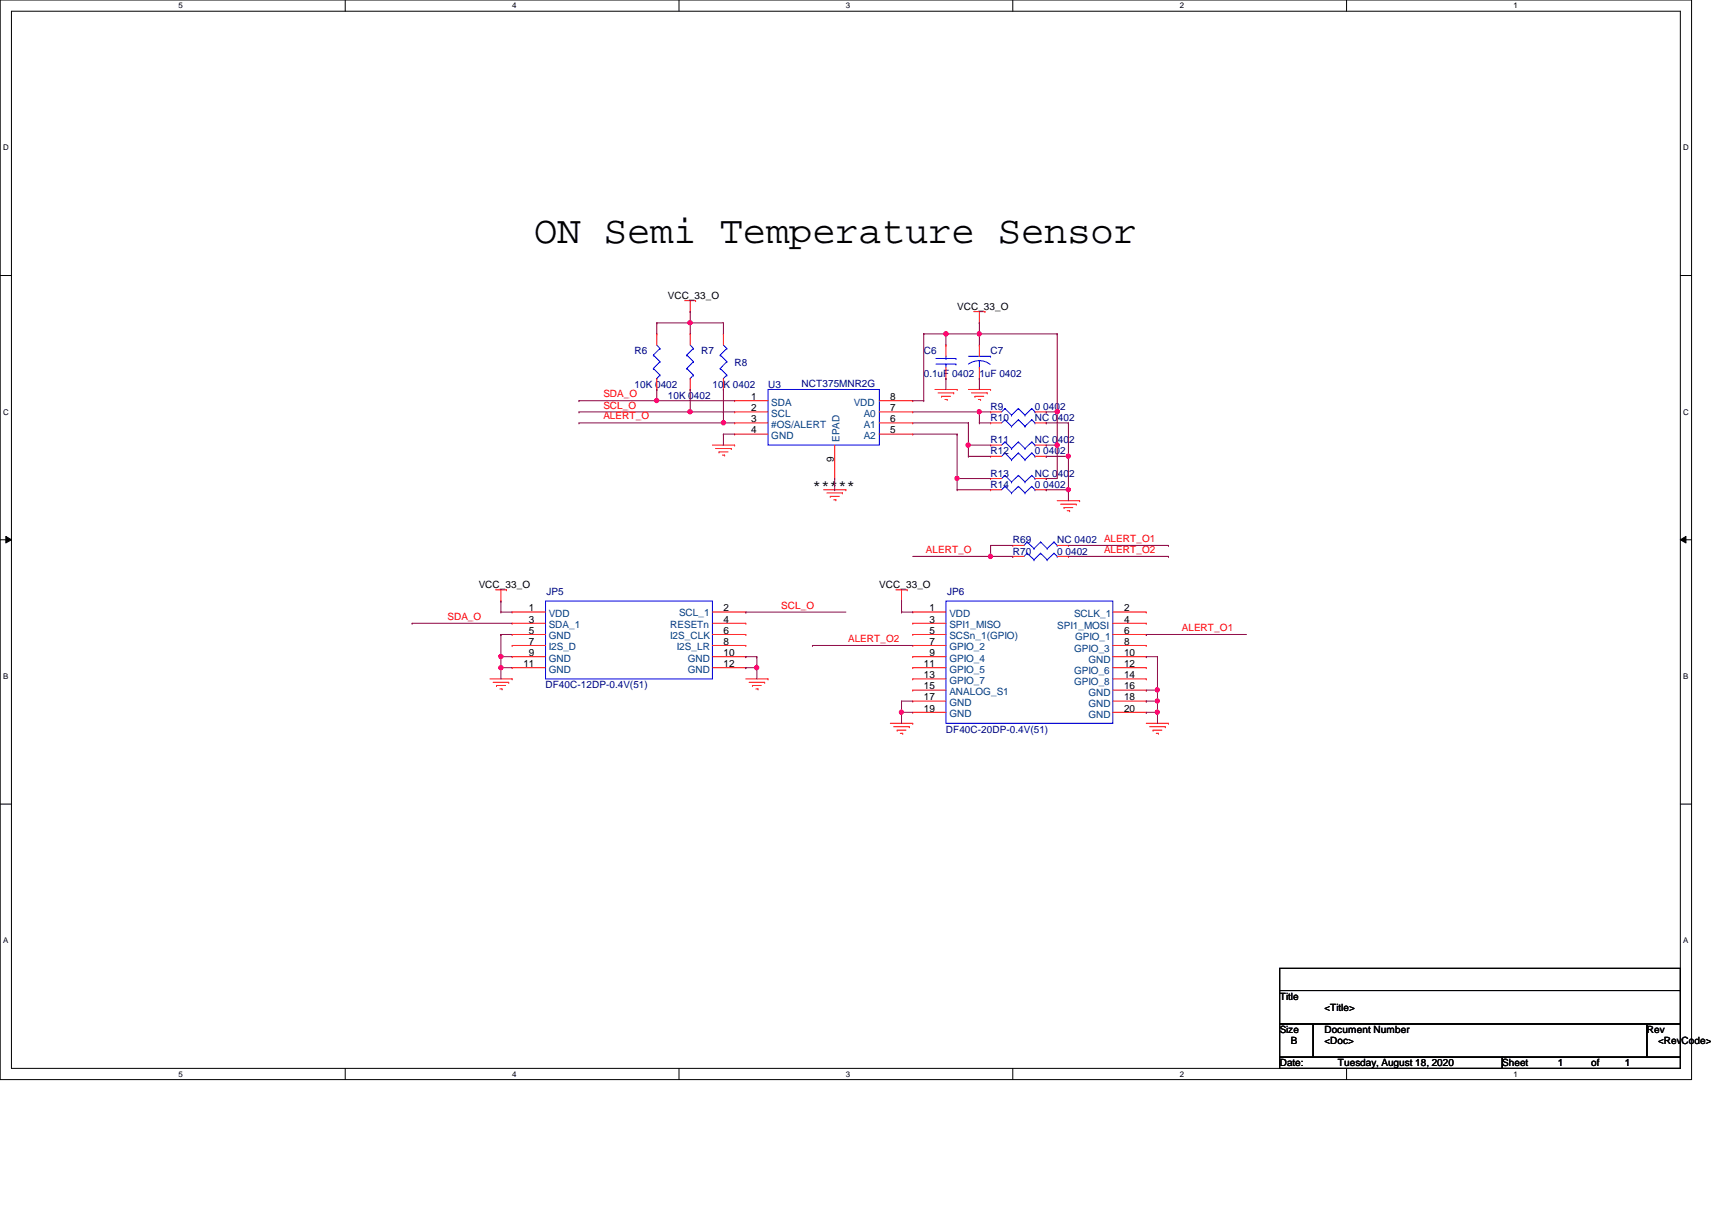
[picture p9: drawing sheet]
<svg xmlns="http://www.w3.org/2000/svg" width="297mm" height="210mm" viewBox="0 0 297 210" stroke-linecap="round" stroke-linejoin="round" font-family="sans-serif">
<path d="M0 0h293.5v187.3h-293.5zM2 1.9h289.5v183.4h-289.5z" fill="none" stroke="#000" stroke-width=".17"/>
<g fill="#fff">
<path d="M30.9 .2h.8v1.5h-.8z"/>
<path d="M30.9 185.5h.8v1.6h-.8z"/>
</g>
<path d="M59.9 0v1.9M59.9 185.3v2" fill="none" stroke="#000" stroke-width=".17"/>
<g fill="#fff">
<path d="M88.9 .2h.7v1.5h-.7z"/>
<path d="M88.9 185.5h.7v1.6h-.7z"/>
</g>
<path d="M117.8 0v1.9M117.8 185.3v2" fill="none" stroke="#000" stroke-width=".17"/>
<g fill="#fff">
<path d="M146.8 .2h.7v1.5h-.7z"/>
<path d="M146.8 185.5h.7v1.6h-.7z"/>
</g>
<path d="M175.7 0v1.9M175.7 185.3v2" fill="none" stroke="#000" stroke-width=".17"/>
<g fill="#fff">
<path d="M204.7 .2h.7v1.5h-.7z"/>
<path d="M204.7 185.5h.7v1.6h-.7z"/>
</g>
<path d="M233.6 0v1.9M233.6 185.3v2" fill="none" stroke="#000" stroke-width=".17"/>
<g fill="#fff">
<path d="M262.6 .2h.8v1.5h-.8z"/>
<path d="M262.6 185.5h.8v1.6h-.8z"/>
<path d="M.5 24.8h1v1.6h-1z"/>
<path d="M292.1 24.8h.9v1.6h-.9z"/>
<path d="M.5 70.7h1v1.5h-1z"/>
<path d="M292.1 70.7h.9v1.5h-.9z"/>
</g>
<path d="M0 47.8h2M291.5 47.8h2" fill="none" stroke="#000" stroke-width=".17"/>
<g fill="#fff">
<path d="M.5 116.5h.9v1.6h-.9z"/>
<path d="M292.1 116.5h.8v1.6h-.8z"/>
</g>
<path d="M0 93.6h2M1 93l1 .6-1 .6zM291.5 93.6l1-.6v1.2zM291.5 93.6h2" fill="none" stroke="#000" stroke-width=".17"/>
<path d="M1 93l1 .6-1 .6zM291.5 93.6l1-.6v1.2z" fill="#000"/>
<g fill="#fff">
<path d="M.5 162.4h.9v1.5h-.9z"/>
<path d="M292.1 162.4h.8v1.5h-.8z"/>
</g>
<path d="M0 139.5h2M291.5 139.5h2M222 168h69.5v3.8h-69.5zM222 171.8h69.5v5.8h-69.5zM222 177.6h5.8v5.8h-5.8zM227.8 177.6h57.9v5.8h-57.9zM285.7 177.6h5.8v5.8h-5.8zM222 183.4h38.6v1.9h-38.6zM260.6 183.4h30.9v1.9h-30.9z" fill="none" stroke="#000" stroke-width=".17"/>
<g fill="none" stroke="#f00" stroke-width=".17">
<path d="M114 57.9h.1M114 57.9v2M118.8 52.2h1.9M119.8 54.1h.1M119.8 57.9h.1M119.8 52.2v1.9M119.8 57.9v2M120.7 52.2h.1M125.5 57.9h.1M125.5 57.9v2M164.1 59.9h.1M164.1 59.9v1.9"/>
<path d="M168.9 54.1h2M169.9 56h.1M169.9 59.9h.1M169.9 54.1v1.9M169.9 59.9v1.9M170.9 54.1h.1M114 67.6h.1M114 65.7v1.9M119.8 67.6h.1M119.8 65.7v1.9M123.6 77.2h3.9M124.2 77.8h2.7"/>
<path d="M124.8 78.4h.1M124.8 78.4h1.5M125.3 79h.4M125.5 67.6h.1M125.5 65.7v1.9M125.7 79h.1M126.9 77.8h.1M127.5 77.2h.1M127.5 69.5h.1M127.5 71.5h.1M127.5 73.4h.1M127.5 75.3h.1"/>
<path d="M127.5 69.5h5.8M127.5 71.5h5.8M127.5 73.4h5.8M127.5 75.3h5.8M144.8 77.2v5.8M152.6 69.5h5.8M152.6 71.5h5.8M152.6 73.4h5.8M152.6 75.3h5.8M158.4 75.3h.1M158.4 73.4h.1M158.4 71.5h.1"/>
<path d="M158.4 69.5h.1M162.2 67.6h3.9M162.8 68.2h2.7M163.4 68.7h.1M163.4 68.7h1.5M164 69.3h.3M164.1 65.7h.1M164.1 63.7v2M164.3 69.3h.1M165.5 68.2h.1M166.1 67.6h.1M168 67.6h3.9"/>
<path d="M168.6 68.2h2.7M169.2 68.7h.1M169.2 68.7h1.5M169.8 69.3h.3M169.9 65.7h.1M169.9 63.7v2M170.1 69.3h.1M171.3 68.2h.1M171.9 67.6h.1M171.9 71.5h.1M171.9 79.2h.1M171.9 73.4h.1"/>
<path d="M171.9 77.2h.1M171.9 77.2h1.9M171.9 71.5h1.9M171.9 73.4h1.9M171.9 79.2h1.9M179.6 77.2h1.9M179.6 71.5h1.9M179.6 73.4h1.9M179.6 79.2h1.9M181.5 71.5h.1M181.5 79.2h.1M181.5 73.4h.1"/>
<path d="M181.5 77.2h.1M142.9 85h3.9M143.5 85.5h2.7M144.1 86.1h.1M144.1 86.1h1.5M144.6 86.7h.4M144.8 83h.1M145 86.7h.1M146.2 85.5h.1M146.8 85h.1M171.9 83h.1M171.9 85h.1"/>
<path d="M171.9 85h1.9M171.9 83h1.9M175.7 96.5h.1M175.7 94.6h.1M175.7 96.5h2M175.7 94.6h2M179.6 85h1.9M179.6 83h1.9M181.5 83h.1M181.5 85h.1M183.4 86.9h3.9M183.4 96.5h2"/>
<path d="M183.4 94.6h2M184 87.5h2.7M184.6 88.1h.1M184.6 88.1h1.5M185.2 88.6h.4M185.4 96.5h.1M185.4 94.6h.1M185.6 88.6h.1M186.7 87.5h.1M187.3 86.9h.1M85 117.8h3.9M85.6 118.4h2.7"/>
<path d="M86 102.3h1.9M86.1 118.9h.1M86.1 118.9h1.6M86.7 119.5h.4M86.9 104.3h.1M86.9 102.3v2M87.1 119.5h.1M87.9 102.3h.1M88.3 118.4h.1M88.9 117.8h.1M88.9 110.1h.1M88.9 112h.1"/>
<path d="M88.9 113.9h.1M88.9 115.8h.1M88.9 108.1h.1M88.9 106.2h.1M88.9 110.1h5.8M88.9 113.9h5.8M88.9 106.2h5.8M88.9 108.1h5.8M88.9 112h5.8M88.9 115.8h5.8M123.6 110.1h5.8M123.6 113.9h5.8"/>
<path d="M123.6 106.2h5.8M123.6 108.1h5.8M123.6 112h5.8M123.6 115.8h5.8M129.4 108.1h.1M129.4 110.1h.1M129.4 112h.1M129.4 113.9h.1M129.4 115.8h.1M129.4 106.2h.1M129.4 117.8h3.9M130 118.4h2.7"/>
<path d="M130.6 118.9h.1M130.6 118.9h1.5M131.1 119.5h.4M131.5 119.5h.1M132.7 118.4h.1M133.3 117.8h.1M155.4 102.3h2M156.4 104.3h.1M156.4 102.3v2M157.4 102.3h.1M158.4 110.1h.1M158.4 119.7h.1"/>
<path d="M158.4 108.1h.1M158.4 117.8h.1M158.4 113.9h.1M158.4 112h.1M158.4 115.8h.1M158.4 106.2h.1M158.4 117.8h5.7M158.4 110.1h5.7M158.4 113.9h5.7M158.4 119.7h5.7M158.4 106.2h5.7M158.4 108.1h5.7"/>
<path d="M158.4 112h5.7M158.4 115.8h5.7M193.1 117.8h5.8M193.1 110.1h5.8M193.1 113.9h5.8M193.1 119.7h5.8M193.1 106.2h5.8M193.1 108.1h5.8M193.1 112h5.8M193.1 115.8h5.8M198.9 113.9h.1M198.9 106.2h.1"/>
<path d="M198.9 108.1h.1M198.9 112h.1M198.9 110.1h.1M198.9 115.8h.1M198.9 117.8h.1M198.9 119.7h.1M154.5 125.5h3.9M155.1 126.1h2.7M155.7 126.7h.1M155.7 126.7h1.5M156.2 127.2h.4M156.6 127.2h.1"/>
<path d="M157.8 126.1h.1M158.4 125.5h.1M158.4 121.6h.1M158.4 123.6h.1M158.4 121.6h5.7M158.4 123.6h5.7M193.1 121.6h5.8M193.1 123.6h5.8M198.9 123.6h.1M198.9 121.6h.1M198.9 125.5h3.8M199.5 126.1h2.7"/>
<path d="M200.1 126.7h.1M200.1 126.7h1.5M200.6 127.2h.4M201 127.2h.1M202.2 126.1h.1M202.7 125.5h.1"/>
</g>
<g fill="none" stroke="#00f" stroke-width=".17">
<path d="M114 59.9l.5 .6M119.8 59.9l.5 .6M125.5 59.9l.6 .6M113.4 61.6h.1M113.4 63.9h.1M113.4 61.6l1.1 1.1M113.4 63.9l1.1 1.2M114 65.7h.1M114.5 60.5h.1M114.5 62.7h.1M114.5 65.1h.1M114.5 60.5l-1.1 1.1"/>
<path d="M114.5 62.7l-1.1 1.2M114.5 65.1l-.5 .6M119.2 61.6h.1M119.2 63.9h.1M119.2 61.6l1.1 1.1M119.2 63.9l1.1 1.2M119.8 65.7h.1M120.3 60.5h.1M120.3 62.7h.1M120.3 65.1h.1M120.3 60.5l-1.1 1.1M120.3 62.7l-1.1 1.2"/>
<path d="M120.3 65.1l-.5 .6M125 61.6h.1M125 63.9h.1M125 61.6l1.1 1.1M125 63.9l1.1 1.2M125.5 65.7h.1M126.1 60.5h.1M126.1 62.7h.1M126.1 65.1h.1M126.1 60.5l-1.1 1.1M126.1 62.7l-1.1 1.2M126.1 65.1l-.6 .6"/>
<path d="M133.3 67.6h19.3v9.6h-19.3zM162.4 63.2h3.5M162.4 62.2h3.5M164.1 62.2h.1M164.1 63.2h.1M164.1 61.8v.4M164.1 63.2v.5M165.9 63.2h.1M165.9 62.2h.1M168 61.8h3.9M169.9 63.7h.1M169.9 62.6l1.2 .2 .7 .4"/>
<path d="M169.9 62.6l-.8 .1-1.1 .5M169.9 62.6v1.1M171.9 61.8h.1M174.4 70.9h.1M174.4 78.6h.1M174.4 72.8h.1M174.4 76.7h.1M174.4 70.9l-.6 .6M174.4 70.9l1.1 1.1M174.4 78.6l-.6 .6M174.4 78.6l1.1 1.2M174.4 72.8l-.6 .6"/>
<path d="M174.4 72.8l1.1 1.2M174.4 76.7l-.6 .5M174.4 76.7l1.1 1.1M175.5 72h.1M175.5 79.8h.1M175.5 74h.1M175.5 77.8h.1M176.7 70.9h.1M176.7 78.6h.1M176.7 72.8h.1M176.7 76.7h.1M176.7 70.9l-1.2 1.1"/>
<path d="M176.7 70.9l1.1 1.1M176.7 78.6l-1.2 1.2M176.7 78.6l1.1 1.2M176.7 72.8l-1.2 1.2M176.7 72.8l1.1 1.2M176.7 76.7l-1.2 1.1M176.7 76.7l1.1 1.1M177.8 72h.1M177.8 79.8h.1M177.8 74h.1M177.8 77.8h.1M179 70.9h.1"/>
<path d="M179 78.6h.1M179 72.8h.1M179 76.7h.1M179 70.9l-1.2 1.1M179 70.9l.6 .6M179 78.6l-1.2 1.2M179 78.6l.6 .6M179 72.8l-1.2 1.2M179 72.8l.6 .6M179 76.7l-1.2 1.1M179 76.7l.6 .5M179.6 71.5h.1"/>
<path d="M179.6 79.2h.1M179.6 73.4h.1M179.6 77.2h.1M174.4 82.5h.1M174.4 84.4h.1M174.4 82.5l-.6 .5M174.4 82.5l1.1 1.1M174.4 84.4l-.6 .6M174.4 84.4l1.1 1.1M175.5 83.6h.1M175.5 85.5h.1M176.7 82.5h.1"/>
<path d="M176.7 84.4h.1M176.7 82.5l-1.2 1.1M176.7 82.5l1.1 1.1M176.7 84.4l-1.2 1.1M176.7 84.4l1.1 1.1M177.8 83.6h.1M177.8 85.5h.1M178.2 96h.1M178.2 94h.1M178.2 96l-.5 .5M178.2 96l1.2 1.1M178.2 94l-.5 .6"/>
<path d="M178.2 94l1.2 1.2M179 82.5h.1M179 84.4h.1M179 82.5l-1.2 1.1M179 82.5l.6 .5M179 84.4l-1.2 1.1M179 84.4l.6 .6M179.4 97.1h.1M179.4 95.2h.1M179.6 83h.1M179.6 85h.1M180.5 96h.1"/>
<path d="M180.5 94h.1M180.5 96l-1.1 1.1M180.5 96l1.2 1.1M180.5 94l-1.1 1.2M180.5 94l1.2 1.2M181.7 97.1h.1M181.7 95.2h.1M182.9 96h.1M182.9 94h.1M182.9 96l-1.2 1.1M182.9 96l.5 .5M182.9 94l-1.2 1.2"/>
<path d="M182.9 94l.5 .6M183.4 96.5h.1M183.4 94.6h.1M94.7 104.3h28.9v13.5h-28.9zM164.1 104.3h29v21.2h-29z"/>
</g>
<path d="M114 56h.1M114 56v1.9M119.8 54.1h.1M119.8 54.1v1.9h-5.8" fill="none" stroke="#800040" stroke-width=".17"/>
<circle cx="119.7" cy="56" r=".37" fill="#f0f"/>
<circle cx="119.7" cy="56" r=".37" fill="none" stroke="#f0f" stroke-width=".17"/>
<path d="M119.8 56h.1M119.8 56v1.9M119.8 56h5.7M125.5 56h.1M125.5 56v1.9M160.3 57.9h.1M160.3 57.9v11.6M164.1 57.9h.1M169.9 56h.1M169.9 56v1.9h-9.6" fill="none" stroke="#800040" stroke-width=".17"/>
<circle cx="169.9" cy="57.9" r=".38" fill="#f0f"/>
<circle cx="169.9" cy="57.9" r=".38" fill="none" stroke="#f0f" stroke-width=".17"/>
<path d="M164.1 57.9h.1M164.1 57.9v2" fill="none" stroke="#800040" stroke-width=".17"/>
<circle cx="164.1" cy="57.9" r=".38" fill="#f0f"/>
<circle cx="164.1" cy="57.9" r=".38" fill="none" stroke="#f0f" stroke-width=".17"/>
<g fill="none" stroke="#800040" stroke-width=".17">
<path d="M169.9 57.9h.1M169.9 57.9h13.5M169.9 57.9v2M183.4 57.9h.1M183.4 57.9v13.6M114 67.6h.1M114 67.6v1.9M119.8 67.6h.1M119.8 67.6v3.9M125.5 67.6h.1M125.5 67.6v5.8M164.1 65.7h.1"/>
<path d="M164.1 65.7v1.9M169.9 65.7h.1M169.9 65.7v1.9"/>
</g>
<circle cx="125.5" cy="73.3" r=".37" fill="#f0f"/>
<circle cx="125.5" cy="73.3" r=".37" fill="none" stroke="#f0f" stroke-width=".17"/>
<path d="M100.5 69.5h.1M100.5 69.5h13.5" fill="none" stroke="#800040" stroke-width=".17"/>
<circle cx="113.9" cy="69.5" r=".37" fill="#f0f"/>
<circle cx="113.9" cy="69.5" r=".37" fill="none" stroke="#f0f" stroke-width=".17"/>
<path d="M100.5 71.5h.1M100.5 71.5h19.3M114 69.5h.1M114 69.5h13.5M158.4 69.5h1.9M160.3 69.5h.1" fill="none" stroke="#800040" stroke-width=".17"/>
<circle cx="119.7" cy="71.4" r=".38" fill="#f0f"/>
<circle cx="119.7" cy="71.4" r=".38" fill="none" stroke="#f0f" stroke-width=".17"/>
<path d="M119.8 71.5h.1M119.8 71.5h7.7M158.4 71.5h11.5M169.9 71.5h.1M169.9 71.5v1.9" fill="none" stroke="#800040" stroke-width=".17"/>
<circle cx="169.9" cy="71.4" r=".38" fill="#f0f"/>
<circle cx="169.9" cy="71.4" r=".38" fill="none" stroke="#f0f" stroke-width=".17"/>
<path d="M169.9 71.5h.1M169.9 71.5h2M181.5 71.5h.1M181.5 71.5h1.9M183.4 71.5h.1M183.4 71.5v5.7" fill="none" stroke="#800040" stroke-width=".17"/>
<circle cx="183.4" cy="77.2" r=".38" fill="#f0f"/>
<circle cx="183.4" cy="77.2" r=".38" fill="none" stroke="#f0f" stroke-width=".17"/>
<circle cx="183.4" cy="71.4" r=".38" fill="#f0f"/>
<circle cx="183.4" cy="71.4" r=".38" fill="none" stroke="#f0f" stroke-width=".17"/>
<g fill="none" stroke="#800040" stroke-width=".17">
<path d="M100.5 73.4h.1M100.5 73.4h27M125.5 73.4h.1M125.5 75.3h.1M125.5 75.3h2M125.5 75.3v1.9M158.4 73.4h9.6M158.4 75.3h7.7M166.1 75.3h.1M166.1 75.3v7.7M168 73.4h.1M168 77.2h.1"/>
<path d="M168 73.4v5.8M168 77.2h3.9M169.9 73.4h.1M169.9 73.4h2M181.5 73.4h.1M181.5 73.4h3.9M185.4 73.4h.1M185.4 73.4v5.8"/>
</g>
<circle cx="168" cy="77.2" r=".38" fill="#f0f"/>
<circle cx="168" cy="77.2" r=".38" fill="none" stroke="#f0f" stroke-width=".17"/>
<path d="M168 79.2h.1M168 79.2h3.9M181.5 77.2h.1M181.5 79.2h.1M181.5 77.2h1.9M181.5 79.2h3.9M183.4 77.2h.1M183.4 77.2v5.8" fill="none" stroke="#800040" stroke-width=".17"/>
<circle cx="185.3" cy="79.1" r=".37" fill="#f0f"/>
<circle cx="185.3" cy="79.1" r=".37" fill="none" stroke="#f0f" stroke-width=".17"/>
<path d="M185.4 79.2h.1M185.4 79.2v5.8M144.8 85h.1M144.8 83v2M166.1 83h.1M166.1 83v2M166.1 83h5.8" fill="none" stroke="#800040" stroke-width=".17"/>
<circle cx="166" cy="83" r=".37" fill="#f0f"/>
<circle cx="166" cy="83" r=".37" fill="none" stroke="#f0f" stroke-width=".17"/>
<path d="M166.1 85h.1M166.1 85h5.8M181.5 83h.1M181.5 85h.1M181.5 83h1.9M181.5 85h3.9" fill="none" stroke="#800040" stroke-width=".17"/>
<circle cx="185.3" cy="84.9" r=".37" fill="#f0f"/>
<circle cx="185.3" cy="84.9" r=".37" fill="none" stroke="#f0f" stroke-width=".17"/>
<path d="M171.9 94.6h.1M171.9 96.5h.1M171.9 94.6h3.8M171.9 94.6v1.9M185.4 85h.1M185.4 85v1.9" fill="none" stroke="#800040" stroke-width=".17"/>
<circle cx="171.8" cy="96.5" r=".38" fill="#f0f"/>
<circle cx="171.8" cy="96.5" r=".38" fill="none" stroke="#f0f" stroke-width=".17"/>
<g fill="none" stroke="#800040" stroke-width=".17">
<path d="M158.4 96.5h17.3M171.9 96.5h.1M175.7 96.5h.1M185.4 94.6h17.3M185.4 96.5h17.3M202.7 94.6h.1M202.7 96.5h.1M71.5 108.1h.1M71.5 108.1h17.4M86.9 104.3h.1M86.9 106.2h.1M86.9 110.1h.1"/>
<path d="M86.9 113.9h.1M86.9 104.3v1.9M86.9 110.1v5.7M86.9 106.2h2M86.9 110.1h2M86.9 113.9h2M129.4 106.2h.1M129.4 106.2h17.4M141 112h.1M141 112h17.4M156.4 104.3h.1M156.4 106.2h.1"/>
<path d="M156.4 104.3v1.9M156.4 106.2h2M198.9 110.1h.1M198.9 110.1h17.4"/>
</g>
<circle cx="86.9" cy="113.9" r=".37" fill="#f0f"/>
<circle cx="86.9" cy="113.9" r=".37" fill="none" stroke="#f0f" stroke-width=".17"/>
<path d="M129.4 113.9h.1M129.4 113.9h1.9M131.3 113.9h.1M131.3 113.9v1.9" fill="none" stroke="#800040" stroke-width=".17"/>
<circle cx="131.3" cy="115.8" r=".38" fill="#f0f"/>
<circle cx="131.3" cy="115.8" r=".38" fill="none" stroke="#f0f" stroke-width=".17"/>
<path d="M198.9 113.9h.1M198.9 113.9h1.9M200.8 113.9h.1M200.8 113.9v5.8" fill="none" stroke="#800040" stroke-width=".17"/>
<circle cx="200.8" cy="119.7" r=".38" fill="#f0f"/>
<circle cx="200.8" cy="119.7" r=".38" fill="none" stroke="#f0f" stroke-width=".17"/>
<path d="M86.9 115.8h.1M86.9 115.8h2M86.9 115.8v2" fill="none" stroke="#800040" stroke-width=".17"/>
<circle cx="86.9" cy="115.8" r=".38" fill="#f0f"/>
<circle cx="86.9" cy="115.8" r=".38" fill="none" stroke="#f0f" stroke-width=".17"/>
<g fill="none" stroke="#800040" stroke-width=".17">
<path d="M129.4 115.8h.1M129.4 115.8h1.9M131.3 115.8h.1M131.3 115.8v2M198.9 119.7h.1M198.9 119.7h1.9M200.8 119.7h.1M200.8 119.7v3.9M156.4 121.6h.1M156.4 121.6v2M156.4 121.6h2M198.9 121.6h.1"/>
<path d="M198.9 121.6h1.9M200.8 121.6h.1"/>
</g>
<circle cx="200.8" cy="121.6" r=".37" fill="#f0f"/>
<circle cx="200.8" cy="121.6" r=".37" fill="none" stroke="#f0f" stroke-width=".17"/>
<path d="M156.4 123.6h.1M156.4 123.6h2M156.4 123.6v1.9" fill="none" stroke="#800040" stroke-width=".17"/>
<circle cx="156.4" cy="123.5" r=".37" fill="#f0f"/>
<circle cx="156.4" cy="123.5" r=".37" fill="none" stroke="#f0f" stroke-width=".17"/>
<path d="M198.9 123.6h.1M198.9 123.6h1.9M200.8 123.6h.1M200.8 123.6v1.9" fill="none" stroke="#800040" stroke-width=".17"/>
<circle cx="200.8" cy="123.5" r=".37" fill="#f0f"/>
<circle cx="200.8" cy="123.5" r=".37" fill="none" stroke="#f0f" stroke-width=".17"/>
<circle cx="119.7" cy="56" r=".37" fill="#f0f"/>
<circle cx="119.7" cy="56" r=".37" fill="none" stroke="#f0f" stroke-width=".17"/>
<circle cx="169.9" cy="57.9" r=".38" fill="#f0f"/>
<circle cx="169.9" cy="57.9" r=".38" fill="none" stroke="#f0f" stroke-width=".17"/>
<circle cx="164.1" cy="57.9" r=".38" fill="#f0f"/>
<circle cx="164.1" cy="57.9" r=".38" fill="none" stroke="#f0f" stroke-width=".17"/>
<circle cx="125.5" cy="73.3" r=".37" fill="#f0f"/>
<circle cx="125.5" cy="73.3" r=".37" fill="none" stroke="#f0f" stroke-width=".17"/>
<circle cx="113.9" cy="69.5" r=".37" fill="#f0f"/>
<circle cx="113.9" cy="69.5" r=".37" fill="none" stroke="#f0f" stroke-width=".17"/>
<circle cx="119.7" cy="71.4" r=".38" fill="#f0f"/>
<circle cx="119.7" cy="71.4" r=".38" fill="none" stroke="#f0f" stroke-width=".17"/>
<circle cx="169.9" cy="71.4" r=".38" fill="#f0f"/>
<circle cx="169.9" cy="71.4" r=".38" fill="none" stroke="#f0f" stroke-width=".17"/>
<circle cx="183.4" cy="77.2" r=".38" fill="#f0f"/>
<circle cx="183.4" cy="77.2" r=".38" fill="none" stroke="#f0f" stroke-width=".17"/>
<circle cx="183.4" cy="71.4" r=".38" fill="#f0f"/>
<circle cx="183.4" cy="71.4" r=".38" fill="none" stroke="#f0f" stroke-width=".17"/>
<circle cx="168" cy="77.2" r=".38" fill="#f0f"/>
<circle cx="168" cy="77.2" r=".38" fill="none" stroke="#f0f" stroke-width=".17"/>
<circle cx="185.3" cy="79.1" r=".37" fill="#f0f"/>
<circle cx="185.3" cy="79.1" r=".37" fill="none" stroke="#f0f" stroke-width=".17"/>
<circle cx="166" cy="83" r=".37" fill="#f0f"/>
<circle cx="166" cy="83" r=".37" fill="none" stroke="#f0f" stroke-width=".17"/>
<circle cx="185.3" cy="84.9" r=".37" fill="#f0f"/>
<circle cx="185.3" cy="84.9" r=".37" fill="none" stroke="#f0f" stroke-width=".17"/>
<circle cx="171.8" cy="96.5" r=".38" fill="#f0f"/>
<circle cx="171.8" cy="96.5" r=".38" fill="none" stroke="#f0f" stroke-width=".17"/>
<circle cx="86.9" cy="113.9" r=".37" fill="#f0f"/>
<circle cx="86.9" cy="113.9" r=".37" fill="none" stroke="#f0f" stroke-width=".17"/>
<circle cx="131.3" cy="115.8" r=".38" fill="#f0f"/>
<circle cx="131.3" cy="115.8" r=".38" fill="none" stroke="#f0f" stroke-width=".17"/>
<circle cx="200.8" cy="119.7" r=".38" fill="#f0f"/>
<circle cx="200.8" cy="119.7" r=".38" fill="none" stroke="#f0f" stroke-width=".17"/>
<circle cx="86.9" cy="115.8" r=".38" fill="#f0f"/>
<circle cx="86.9" cy="115.8" r=".38" fill="none" stroke="#f0f" stroke-width=".17"/>
<circle cx="200.8" cy="121.6" r=".37" fill="#f0f"/>
<circle cx="200.8" cy="121.6" r=".37" fill="none" stroke="#f0f" stroke-width=".17"/>
<circle cx="156.4" cy="123.5" r=".37" fill="#f0f"/>
<circle cx="156.4" cy="123.5" r=".37" fill="none" stroke="#f0f" stroke-width=".17"/>
<circle cx="200.8" cy="123.5" r=".37" fill="#f0f"/>
<circle cx="200.8" cy="123.5" r=".37" fill="none" stroke="#f0f" stroke-width=".17"/>
<text font-size="6.7" x="92.7" y="42.1">ON Semi Temperature Sensor</text>
<text font-size="2.5" x="141" y="85">*****</text>
<g font-size="1.7">
<text x="115.9" y="51.8">VCC_33_O</text>
<text x="166.1" y="53.8">VCC_33_O</text>
<text x="130.3" y="69.4">1</text>
<text x="130.3" y="71.3">2</text>
<text x="154.5" y="71.3">7</text>
<text x="154.5" y="69.4">8</text>
<text x="130.3" y="73.2">3</text>
<text x="130.3" y="75.2">4</text>
<text x="154.5" y="75.2">5</text>
<text x="154.5" y="73.2">6</text>
<text x="144.7" y="80.1" transform="rotate(-90 144.7 80.1)">9</text>
<text x="83.1" y="102">VCC_33_O</text>
<text x="91.7" y="108">3</text>
<text x="91.7" y="106">1</text>
<text x="125.5" y="108">4</text>
<text x="125.5" y="106">2</text>
<text x="152.6" y="102">VCC_33_O</text>
<text x="161.2" y="108">3</text>
<text x="161.2" y="106">1</text>
<text x="195" y="106">2</text>
<text x="195" y="108">4</text>
<text x="91.7" y="109.9">5</text>
<text x="91.7" y="111.8">7</text>
<text x="91.7" y="113.8">9</text>
<text x="125.5" y="109.9">6</text>
<text x="125.5" y="111.8">8</text>
<text x="125.5" y="113.8">10</text>
<text x="161.2" y="109.9">5</text>
<text x="161.2" y="113.8">9</text>
<text x="161.2" y="111.8">7</text>
<text x="195" y="113.8">10</text>
<text x="195" y="111.8">8</text>
<text x="195" y="109.9">6</text>
<text x="90.8" y="115.7">11</text>
<text x="125.5" y="115.7">12</text>
<text x="160.3" y="119.6">15</text>
<text x="160.3" y="117.6">13</text>
<text x="160.3" y="115.7">11</text>
<text x="195" y="115.7">12</text>
<text x="195" y="117.6">14</text>
<text x="195" y="119.6">16</text>
<text x="160.3" y="121.5">17</text>
<text x="160.3" y="123.4">19</text>
<text x="195" y="123.4">20</text>
<text x="195" y="121.5">18</text>
<text x="222" y="173.4">Title</text>
<text x="222" y="179.2">Size</text>
<text x="229.8" y="179.2">Document Number</text>
<text x="229.8" y="175.3">&lt;Title&gt;</text>
<text x="285.7" y="179.2">Rev</text>
<text x="222" y="185">Date:</text>
<text x="224" y="181.1">B</text>
<text x="229.8" y="181.1">&lt;Doc&gt;</text>
<text x="232.1" y="185">Tuesday, August 18, 2020</text>
<text x="260.6" y="185">Sheet</text>
<text x="270.3" y="185">1</text>
<text x="276.1" y="185">of</text>
<text x="281.9" y="185">1</text>
<text x="287.7" y="181.1">&lt;RevCode&gt;</text>
</g>
<g font-size="1.7" fill="#000080">
<text x="110.1" y="61.5">R6</text>
<text x="121.7" y="61.5">R7</text>
<text x="127.5" y="63.4">R8</text>
<text x="160.3" y="61.5">C6</text>
<text x="160.3" y="65.3">0.1uF 0402</text>
<text x="169.9" y="65.3">1uF 0402</text>
<text x="171.9" y="61.5">C7</text>
<text x="110.1" y="67.3">10K 0402</text>
<text x="115.9" y="69.2">10K 0402</text>
<text x="123.6" y="67.3">10K 0402</text>
<text x="133.3" y="67.3">U3</text>
<text x="139.1" y="67.1">NCT375MNR2G</text>
<text x="171.9" y="71.1">R9</text>
<text x="179.6" y="71.1">0 0402</text>
<text x="171.9" y="73.1">R10</text>
<text x="171.9" y="76.9">R11</text>
<text x="179.6" y="73.1">NC 0402</text>
<text x="179.6" y="76.9">NC 0402</text>
<text x="171.9" y="78.8">R12</text>
<text x="171.9" y="82.7">R13</text>
<text x="179.6" y="78.8">0 0402</text>
<text x="179.6" y="82.7">NC 0402</text>
<text x="171.9" y="84.6">R14</text>
<text x="179.6" y="84.6">0 0402</text>
<text x="175.7" y="94.3">R69</text>
<text x="183.4" y="94.3">NC 0402</text>
<text x="175.7" y="96.2">R70</text>
<text x="183.4" y="96.2">0 0402</text>
<text x="94.8" y="103.2">JP5</text>
<text x="164.3" y="103.2">JP6</text>
<text x="94.7" y="119.4">DF40C-12DP-0.4V(51)</text>
<text x="164.1" y="127.1">DF40C-20DP-0.4V(51)</text>
</g>
<g font-size="1.7" fill="#f00">
<text x="104.7" y="68.9">SDA_O</text>
<text x="104.7" y="70.9">SCL_O</text>
<text x="104.7" y="72.8">ALERT_O</text>
<text x="160.7" y="95.9">ALERT_O</text>
<text x="191.6" y="94">ALERT_O1</text>
<text x="191.6" y="95.9">ALERT_O2</text>
<text x="77.6" y="107.5">SDA_O</text>
<text x="135.5" y="105.6">SCL_O</text>
<text x="147.1" y="111.4">ALERT_O2</text>
<text x="205.1" y="109.5">ALERT_O1</text>
</g>
<g font-size="1.7" fill="#004080">
<text x="133.8" y="70.4">SDA</text>
<text x="148.1" y="70.4">VDD</text>
<text x="133.8" y="72.3">SCL</text>
<text x="133.8" y="74.2">#OS/ALERT</text>
<text x="133.8" y="76.2">GND</text>
<text x="145.7" y="76.7" transform="rotate(-90 145.7 76.7)">EPAD</text>
<text x="149.9" y="76.2">A2</text>
<text x="149.9" y="74.2">A1</text>
<text x="149.9" y="72.3">A0</text>
<text x="95.2" y="107">VDD</text>
<text x="117.8" y="106.8">SCL_1</text>
<text x="164.7" y="107">VDD</text>
<text x="186.3" y="107">SCLK_1</text>
<text x="95.2" y="110.9">GND</text>
<text x="95.2" y="112.8">I2S_D</text>
<text x="95.2" y="109">SDA_1</text>
<text x="116.3" y="109">RESETn</text>
<text x="116.3" y="110.9">I2S_CLK</text>
<text x="117.4" y="112.8">I2S_LR</text>
<text x="164.7" y="110.9">SCSn_1(GPIO)</text>
<text x="164.7" y="109">SPI1_MISO</text>
<text x="164.7" y="112.8">GPIO_2</text>
<text x="183.4" y="109.1">SPI1_MOSI</text>
<text x="186.3" y="113">GPIO_3</text>
<text x="186.5" y="111.1">GPIO_1</text>
<text x="95.2" y="114.8">GND</text>
<text x="95.2" y="116.7">GND</text>
<text x="119.3" y="114.8">GND</text>
<text x="119.3" y="116.7">GND</text>
<text x="164.7" y="118.6">GPIO_7</text>
<text x="164.7" y="114.8">GPIO_4</text>
<text x="164.7" y="116.7">GPIO_5</text>
<text x="186.3" y="116.9">GPIO_6</text>
<text x="186.3" y="118.8">GPIO_8</text>
<text x="188.8" y="114.9">GND</text>
<text x="164.7" y="120.5">ANALOG_S1</text>
<text x="164.7" y="122.5">GND</text>
<text x="164.7" y="124.4">GND</text>
<text x="188.8" y="124.6">GND</text>
<text x="188.8" y="120.7">GND</text>
<text x="188.8" y="122.7">GND</text>
</g>
<g font-size="1.4">
<text x="30.9" y="1.4">5</text>
<text x="88.9" y="1.4">4</text>
<text x="146.8" y="1.4">3</text>
<text x="204.7" y="1.4">2</text>
<text x="262.6" y="1.4">1</text>
<text x=".5" y="26.1">D</text>
<text x="292.1" y="26.1">D</text>
<text x=".5" y="71.9">C</text>
<text x="292.1" y="71.9">C</text>
<text x=".5" y="117.8">B</text>
<text x="292.1" y="117.8">B</text>
<text x=".5" y="163.6">A</text>
<text x="292.1" y="163.6">A</text>
<text x="30.9" y="186.8">5</text>
<text x="88.9" y="186.8">4</text>
<text x="146.8" y="186.8">3</text>
<text x="204.7" y="186.8">2</text>
<text x="262.6" y="186.8">1</text>
</g>
</svg>
